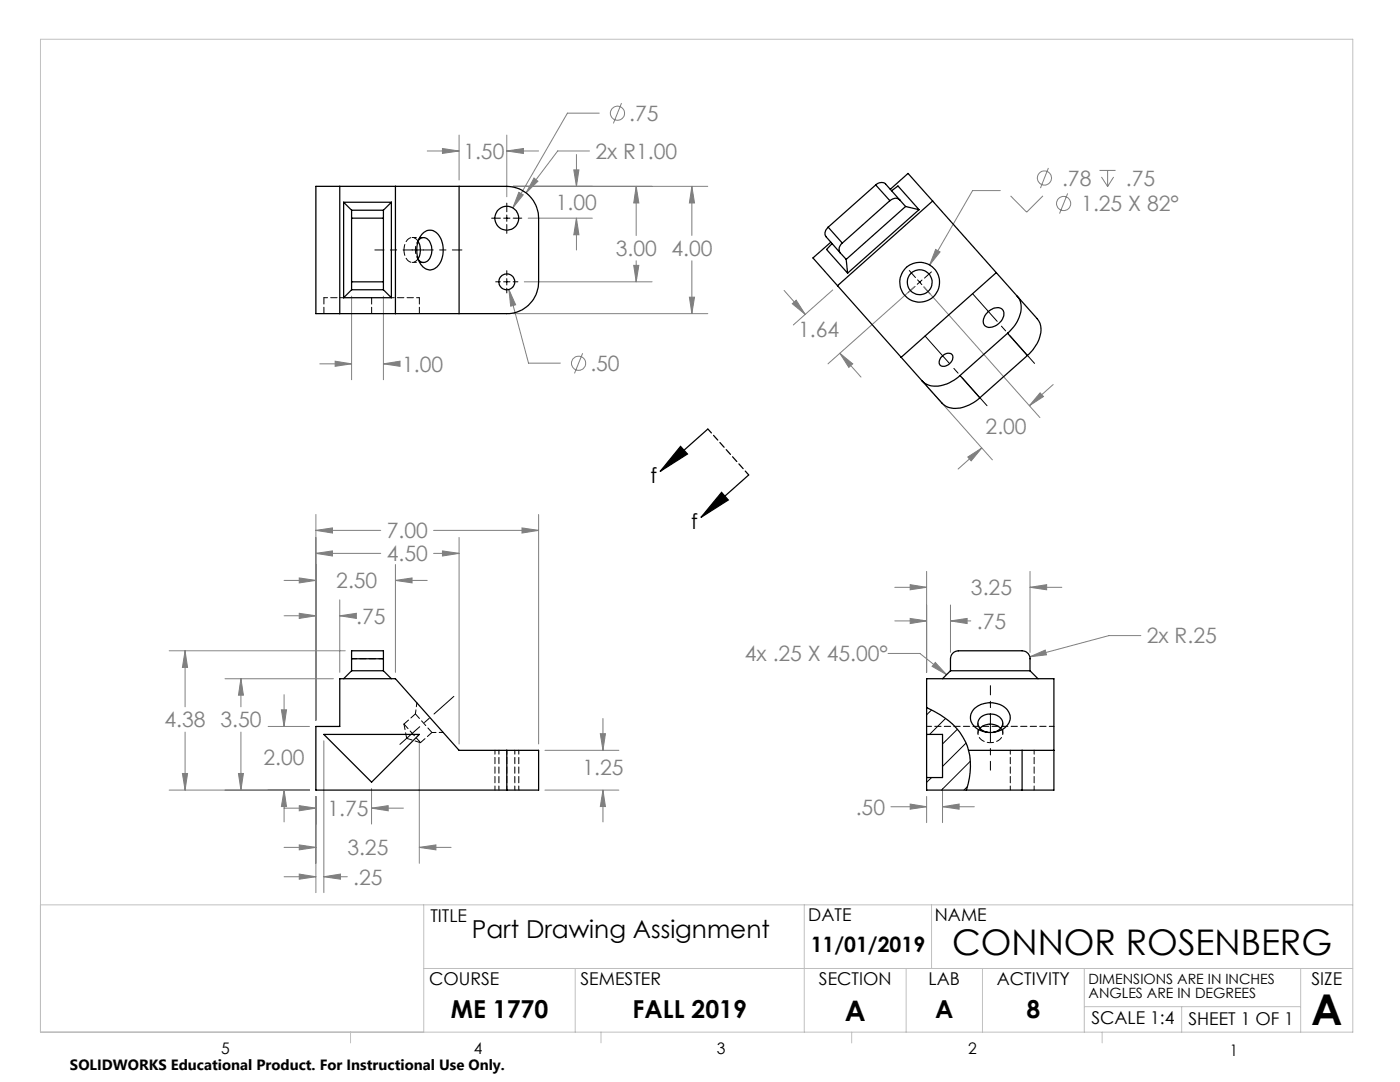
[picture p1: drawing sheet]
<svg xmlns="http://www.w3.org/2000/svg" width="279mm" height="216mm" viewBox="0 0 279 216" stroke-linecap="round" stroke-linejoin="round" font-family="sans-serif">
<g fill="none" stroke="#808080" stroke-width=".2">
<path d="M85.3 30.1h6.3M88.3 29.6l3.3 .5-3.3 .5zM91.6 27v8.9M101.1 30.1l3.4-.5v1zM101.1 30.1h6.4M101.1 27v12.3M102.4 37.2h38.9M103.5 38.4l.9 .5-2.1 2.6zM106.6 35.5l.8 .7-2.4 2.3zM114.5 33.9h1l-.5 3.3zM115 30.8v6.4M117.7 30.1h-6.4l-6.3 8.4"/>
<path d="M119.6 22.6h-6.4l-10.9 18.9M124 20.6l-1.6 4M127 37.2l.5 3.3h-1zM127 37.2v9.8M138.1 37.2l.5 3.3h-1zM138.1 37.2v9.8M199.6 38h-5.5l-8.6 14.9M201.7 39.1l3.2 3.2 3.2-3.2M209.2 33.5l-1.6 4M213.1 38.6l-1.6 4M219.4 34h3.2M219.8 35.3l1.3 1.9"/>
<path d="M221.1 34v3.2M222.2 35.3l-1.1 1.9M70.2 59.1v16.7M76.5 59.1v16.7M101.6 57.8l1.3 3-1 .3zM101.6 57.8l3.9 14.7h6.3M104.6 56.2h25.5M105.4 43.5h12.8M115 43.5l.5 3.3h-1zM115 43.5v6.4M126.5 53h1l-.5 3.2zM127 52v4.2"/>
<path d="M137.6 59.3h1l-.5 3.3zM138.1 52v10.6M156.5 58l4.2 4.7M166.2 57.9l-7.9 6.9M182.6 57.2l-17.4 15.4M184.4 57.3l23.1 26M186.7 49.8l.9 .5-2.1 2.6zM63.8 72.6h6.4M66.9 72.1l3.3 .5-3.3 .5zM76.5 72.6l3.3-.5v1zM76.5 72.6h2.6M102.4 62.6h38.9"/>
<path d="M116.3 70.5l-1.6 4M158.1 60.6l.8-.7 1.8 2.8zM167.6 70.5l2.6 2.1-.8 .7zM167.6 70.5l4.2 4.7M184.9 77l13.1 14.8M207.6 78.4l.6 .7-2.8 1.9zM210.2 76.7l-4.8 4.3M193.1 91.2l2.8-1.8-2.1 2.6zM195.9 89.4l-4.7 4.2M56.7 115.8h6.3M59.7 115.3l3.3 .5-3.3 .5zM63 105.8l3.4-.5v1.1z"/>
<path d="M63 110.4l3.4-.5v1zM63 102.7v41M63 105.8h13M63 110.4h13M67.8 119.7v14.5M78.9 115.8l3.3-.5v1zM78.9 112.6v21.6M78.9 115.8h6.4M86.5 105.8h21M86.5 110.4h5.1M88.3 109.9l3.3 .5-3.3 .5zM91.6 107.2v41.2"/>
<path d="M104.2 105.3l3.3 .5-3.3 .6zM107.5 102.7v45.7M178.6 117.2h6.3M181.6 116.7l3.3 .5-3.3 .5zM184.9 114v20.2M205.6 117.2l3.3-.5v1zM205.6 114v16.2M205.6 117.2h6.3M33.8 129.9h35.1M36.9 129.9l.5 3.3h-1zM36.9 129.9v11.1M44.9 135.4h21.6"/>
<path d="M48.1 135.4l.5 3.3h-1zM48.1 135.4v5.6M56.7 122.9h6.3M56.7 138.6v6.4M59.7 122.4l3.3 .5-3.3 .5zM67.8 122.9l3.3-.5v1zM67.8 122.9h2.1M177.2 130.4h6.4l5.3 4.2M178.6 123.9h6.3M181.6 123.4l3.3 .5-3.3 .5zM186.7 132.2l2.2 2.4-2.9-1.6zM189.7 123.9l3.3-.5v1z"/>
<path d="M189.7 120.7v9.5M189.7 123.9h4M205.5 131.1l3.1-1.4 .2 1zM227.7 126.8h-6.4l-15.8 4.3M33.8 157.7h28M36.4 154.3h1l-.5 3.4zM36.9 146.1v11.6M47.6 154.3h1l-.5 3.4zM48.1 146.1v11.6M53.5 145h8.3M56.2 141.6h1l-.5 3.4zM56.7 157.7l.5 3.2h-1z"/>
<path d="M56.7 157.7v6.3M63 158.9v19.2M64.6 147.8v30.3M74.2 157.3v7.1M83.7 147.8v24.5M108.8 157.7h14.7M108.8 149.7h14.7M119.8 146.4h1l-.5 3.3zM120.3 157.7l.5 3.2h-1zM120.3 143.4v6.3M120.3 157.7v6.3M184.9 158.9v5.2"/>
<path d="M188.1 157.3v6.8M56.7 174.9h6.3M56.7 169.1h6.3M56.7 161.3h6.3M59.7 174.4l3.3 .5-3.3 .5zM59.7 168.6l3.3 .5-3.3 .5zM59.7 160.8l3.3 .5-3.3 .5zM64.6 174.9l3.3-.5v1zM64.6 174.9h4.7M74.2 161.3l3.3-.5v1zM74.2 161.3h6.3M83.7 169.1l3.3-.5v1z"/>
<path d="M83.7 169.1h6.3M177.8 161h7.1M181.6 160.4l3.3 .6-3.3 .5zM188.1 161l3.3-.6v1.1zM188.1 161h6.4"/>
<circle cx="123.2" cy="22.6" r="1.41"/>
<circle cx="208.4" cy="35.5" r="1.42"/>
<circle cx="212.3" cy="40.6" r="1.41"/>
<circle cx="115.5" cy="72.5" r="1.42"/>
</g>
<path d="M135.8 89.1l1.4 1.5-5.4 3.5zM141.3 85.6l-9.5 8.5M144 98.2l1.3 1.6-5.4 3.4zM149.4 94.8l-9.5 8.4" fill="none" stroke="#000" stroke-width=".25"/>
<path d="M149.4 94.8l-8.1-9.2" fill="none" stroke="#000" stroke-width=".25" stroke-dasharray="1.3 .6" stroke-dashoffset=".2"/>
<path d="M79.8 148.5l10.8-9.5" fill="none" stroke="#000" stroke-width=".2" stroke-dasharray="15.2 1.3 1.3 1.3" stroke-dashoffset="9.9"/>
<path d="M92.2 49.9h-7.6" fill="none" stroke="#000" stroke-width=".2" stroke-dasharray="15.2 1.3 1.3 1.3" stroke-dashoffset="13.3"/>
<path d="M82.3 49.9h2.3M197.7 146.3v-2" fill="none" stroke="#000" stroke-width=".2" stroke-dasharray="15.2 1.3 1.3 1.3"/>
<path d="M82.3 49.9h-7.5M197.7 136.8v7.5" fill="none" stroke="#000" stroke-width=".2" stroke-dasharray="15.2 1.3 1.3 1.3" stroke-dashoffset="13.4"/>
<path d="M206.5 72.5l-12.4-13.9M197 81l-12.4-14" fill="none" stroke="#000" stroke-width=".2" stroke-dasharray="15.2 1.3 1.3 1.3" stroke-dashoffset="7.8"/>
<path d="M197.7 146.3v7.4" fill="none" stroke="#000" stroke-width=".2" stroke-dasharray="15.2 1.3 1.3 1.3" stroke-dashoffset="13.5"/>
<g fill="none" stroke="#000" stroke-width=".2">
<path d="M98.1 43.5h1.8M98.9 56.2h1M100.5 56.2h1.3M100.5 43.5h1.3M101.1 40.5v1.8M101.1 42.9v1.3M101.1 44.8v1.8M101.1 54v1M101.1 55.6v1.3M101.1 57.5v1M102.4 56.2h1M102.4 43.5h1.7"/>
<path d="M181.5 54l1.2 1.4M182.6 57.1l-1.4 1.3M183.1 55.8l.5 .5M183.6 56.3l-.5 .4M183.6 56.3l.4 .5M184 55.9l-.4 .4M184.4 57.3l1.2 1.3M185.9 54.3l-1.4 1.2"/>
</g>
<g fill="none" stroke="#c0c0c0" stroke-width=".2">
<path d="M8.1 7.8h261.9v198.2h-261.9zM8.1 180.6h261.9M84.6 180.6v25.4M84.6 193.3h185.4M114.8 193.3v12.7M160.5 180.6v25.4M180.8 193.3v12.7M185.9 180.6v12.7M196.1 193.3v12.7M216.4 193.3v12.7M259.6 193.3v12.7M70 206v2.1"/>
<path d="M119.9 206v2.1M170 206v2.1M216.4 200.9h43.2M220 206v2.1M235.8 200.9v5.1"/>
</g>
<path d="M144 98.2l1.3 1.6-5.4 3.4zM135.8 89.1l1.4 1.5-5.4 3.5z" fill="#000"/>
<path d="M59.7 122.4l3.3 .5-3.3 .5zM67.8 122.9l3.3-.5v1zM63 105.8l3.4-.5v1.1zM104.2 105.3l3.3 .5-3.3 .6zM59.7 115.3l3.3 .5-3.3 .5zM78.9 115.8l3.3-.5v1zM36.4 154.3h1l-.5 3.4zM36.9 129.9l.5 3.3h-1zM120.3 157.7l.5 3.2h-1zM119.8 146.4h1l-.5 3.3zM56.7 157.7l.5 3.2h-1zM56.2 141.6h1l-.5 3.4zM47.6 154.3h1l-.5 3.4zM48.1 135.4l.5 3.3h-1zM59.7 174.4l3.3 .5-3.3 .5zM64.6 174.9l3.3-.5v1zM59.7 168.6l3.3 .5-3.3 .5zM83.7 169.1l3.3-.5v1zM63 110.4l3.4-.5v1zM88.3 109.9l3.3 .5-3.3 .5zM59.7 160.8l3.3 .5-3.3 .5zM74.2 161.3l3.3-.5v1zM103.5 38.4l-1.2 3.1 2.1-2.6zM106.6 35.5l-1.6 3 2.4-2.3zM137.6 59.3h1l-.5 3.3zM138.1 37.2l.5 3.3h-1zM101.6 57.8l.3 3.3 1-.3zM115 43.5l.5 3.3h-1zM114.5 33.9h1l-.5 3.3zM126.5 53h1l-.5 3.2zM127 37.2l.5 3.3h-1zM101.1 30.1l3.4-.5v1zM88.3 29.6l3.3 .5-3.3 .5zM76.5 72.6l3.3-.5v1zM66.9 72.1l3.3 .5-3.3 .5zM186.7 49.8l-1.2 3.1 2.1-2.6zM207.6 78.4l.6 .7-2.8 1.9zM193.1 91.2l2.8-1.8-2.1 2.6zM167.6 70.5l2.6 2.1-.8 .7zM158.1 60.6l.8-.7 1.8 2.8zM205.5 131.1l3.3-.4-.2-1zM186.7 132.2l2.2 2.4-2.9-1.6zM181.6 123.4l3.3 .5-3.3 .5zM189.7 123.9l3.3-.5v1zM181.6 116.7l3.3 .5-3.3 .5zM205.6 117.2l3.3-.5v1zM181.6 160.4l3.3 .6-3.3 .5zM188.1 161l3.3-.6v1.1z" fill="#808080"/>
<g fill="none" stroke="#000" stroke-width=".25">
<path d="M63 37.2h38.1a6.4 6.4 0 0 1 6.4 6.3v12.7a6.4 6.4 0 0 1-6.4 6.4h-38.1zM67.8 37.2v25.4M78.9 37.2v25.4M91.6 37.2v25.4M174.8 36.9a1.51 1.51 0 0 1 1.9-.2l4 4.5M174.8 36.9l2.8 3.1M174.8 36.9l-9.5 8.4M177.7 37.8l3.5-3.2 21.8 24.5M177.9 38.1l1.3-1 4.2 4.7M179.6 39.9a1.37 1.37 0 0 0-2 .1M68.6 40.4l1.6 1.5M68.6 40.4h9.5"/>
<path d="M68.6 59.4h9.5M68.6 40.4v19M70.2 56.2v1.6M70.2 41.9v1.6M70.2 43.5v12.7M70.2 56.2h6.3M70.2 43.5h6.3M70.2 57.8h6.3M70.2 41.9h6.3M70.2 57.8l-1.6 1.6M76.5 56.2v1.6M76.5 41.9v1.6"/>
<path d="M76.5 43.5v12.7M76.5 57.8l1.6 1.6M78.1 40.4l-1.6 1.5M78.1 40.4v19M83.4 48.2a3.5 3.5 0 0 1 0 3.4M83.5 47.9a1.42 1.42 0 0 1 1.6-.4 1.42 1.42 0 0 1 .9 1.3 2.89 2.89 0 0 1-1.1 3.5l-.6 .1-.8-.5M84.2 46.7a2.07 2.07 0 0 1 3.6 .6 5 5 0 0 1-1.1 6.3 2.23 2.23 0 0 1-3.1-1.4 5.4 5.4 0 0 1 .6-5.5zM165.3 45.3a1.48 1.48 0 0 0-.4 2l2.8 3.1M165.3 45.3l2.8 3.2M165.8 48.3l-3.6 3.2 4.9 5.5M166.1 48.6l-1.1 1.2 4.2 4.7M167.1 57l16.9 19"/>
<path d="M167.7 50.4l1.2 1.4M168.1 48.5a1.44 1.44 0 0 0-.4 1.9M168.9 51.8l.3 2.7M177.6 40l-9.5 8.5M180.7 41.2l-11.8 10.6M180.7 41.2l2.7 .6M183.4 41.8l-14.2 12.7M186.1 40.1l-19 16.9M198.8 54.4l-19 16.9M203 59.1a4.1 4.1 0 0 1 .2 4.6l-.7 1.3-1.4 1.5M203 59.1l4 4.5a4.1 4.1 0 0 1 .2 4.5l-1.1 1.7-1.1 1.1M184 76l4 4.4a4.5 4.5 0 0 0 5.4 .4l1.3-.8 .8-.6"/>
<path d="M187.7 71.4a1.56 1.56 0 0 1 2.3-.6 1.79 1.79 0 0 1-1.7 2.3 .88 .88 0 0 1-.9-.5 .88 .88 0 0 1 .2-1zM191.6 74.9a6.4 6.4 0 0 1-6.7 1.8l-.9-.7M191.6 74.9l3.9 4.5M197.2 62.2a2.17 2.17 0 0 1 2.9-.4 2.14 2.14 0 0 1-1 2.9 1.85 1.85 0 0 1-2.7 .1 2.22 2.22 0 0 1 .8-2.6zM201.1 66.5l-9.5 8.4M201.1 66.5l3.9 4.4M205 70.9l-9.5 8.5M70.2 131.4v-1.5h6.3v1.5M70.2 133.8h6.3M70.2 133.8l-1.6 1.6M70.2 131.4h6.3M70.2 131.4v2.4"/>
<path d="M76.5 133.8l1.6 1.6M76.5 131.4v2.4M184.9 135.4h25.4v22.3h-25.4zM189.7 133.8v-2.4a1.62 1.62 0 0 1 1.6-1.5h12.7a1.62 1.62 0 0 1 1.6 1.5v2.4M189.7 133.8h15.9M189.7 133.8l-1.6 1.6M205.6 133.8l1.6 1.6M64.6 146.5h19.1l-9.5 9.6zM101.1 149.7h6.4v8h-6.4M101.1 149.7v8M101.1 149.7h-9.5l-12.7-14.3h-11.1v9.6h-4.8v12.7h38.1M184.9 141.2a14.1 14.1 0 0 1 8.1 7.6l.3 .9"/>
<path d="M184.9 146.5h3.2v8.7h-3.2M193.3 149.7a13.9 13.9 0 0 1-.4 8M193.3 149.7h10.7M194.5 141.4a4.7 4.7 0 0 1 6.9 .8 2.89 2.89 0 0 1-2.6 3.8 4.4 4.4 0 0 1-5-2.1 2.46 2.46 0 0 1 .7-2.5zM195.5 145.3a2.98 2.98 0 0 1 4.2 0M197 146.1a1.79 1.79 0 0 1-1.5-2.7 2.8 2.8 0 0 1 4.6 .6 1.97 1.97 0 0 1-1.8 2.1M204 149.7h6.3M204 149.7v8"/>
<circle cx="101.1" cy="43.6" r="2.39"/>
<circle cx="101.1" cy="56.2" r="1.58"/>
<circle cx="183.5" cy="56.3" r="4"/>
<circle cx="183.6" cy="56.3" r="2.48"/>
</g>
<path d="M80.6 144.5l3.3 3.7M80.6 144.5l.6 2.8M81.2 147.3l2.7 .9M82.9 142.5l3.3 3.7M82.9 142.5l-2.3 2M83.9 148.2l2.3-2" fill="none" stroke="#000" stroke-width=".2" stroke-dasharray="1.3 .6" stroke-dashoffset=".1"/>
<g fill="none" stroke="#000" stroke-width=".2" stroke-dasharray="1.3 .6" stroke-dashoffset=".5">
<path d="M82.9 49.9a3 3 0 0 0 .6 1.9M83.3 51.4l.5 1M83.5 47.9a3 3 0 0 0-.6 2M83.8 47.4l-.5 .9M83.2 140.2l-.3 2.3M86.2 146.2l2.3-.1M98.8 149.7v7.9M99.6 149.7v7.9M101.2 149.7v7.9M102.7 157.6v-7.9M103.5 157.6v-7.9M201.6 149.7v7.9"/>
<path d="M206.4 157.6v-7.9"/>
</g>
<path d="M70.2 131.4h6.4M185 144.9h25.4" fill="none" stroke="#000" stroke-width=".2" stroke-dasharray="1.3 .6" stroke-dashoffset=".3"/>
<path d="M80.6 49.9a2.13 2.13 0 0 0 1.8 2.4l.6-.2 .5-.5M83.5 48.2a1.39 1.39 0 0 0-1.5-.8 1.39 1.39 0 0 0-1.2 1.3l-.2 1.2" fill="none" stroke="#000" stroke-width=".2" stroke-dasharray="1.3 .6" stroke-dashoffset=".2"/>
<path d="M64.6 59.4v3.2M74.2 59.4v3.2M83.7 59.4v3.2M196.8 146.1h.3M198.2 146.1h.3" fill="none" stroke="#000" stroke-width=".2" stroke-dasharray="1.3 .6"/>
<path d="M83.7 59.4h-5.6M197 146.1h1.3" fill="none" stroke="#000" stroke-width=".2" stroke-dasharray="1.3 .6" stroke-dashoffset=".7"/>
<path d="M68.6 59.4h-4M195.2 144.3v2M200.1 146.3v-2" fill="none" stroke="#000" stroke-width=".2" stroke-dasharray="1.3 .6" stroke-dashoffset=".6"/>
<path d="M82.3 52.4h2.3M84.6 47.4h-2.3" fill="none" stroke="#000" stroke-width=".2" stroke-dasharray="1.3 .6" stroke-dashoffset=".4"/>
<path d="M185.9 141.7l-1 .9M185.9 155.2l-1 .9M188.7 143.4l-3.2 3.1M191.1 145.5l-3 2.9M192.8 148.3l-4.7 4.6M193.1 157l-.7 .7M193.6 151.9l-5.7 5.8" fill="none" stroke="#000" stroke-width=".2"/>
<path d="M195.6 145.3a1.65 1.65 0 0 0 1 2.7 2.5 2.5 0 0 0 3.5-1.7l-.4-1" fill="none" stroke="#000" stroke-width=".2" stroke-dasharray="1.3 .6" stroke-dashoffset="-.1"/>
<text font-size="8.5" x="261.7" y="204.6">A</text>
<text font-size="7.1" x="190" y="190.5">CONNOR ROSENBERG</text>
<text font-size="5.6" x="168.6" y="203.7">A</text>
<g font-size="4.9">
<text x="94.2" y="187.1">Part Drawing Assignment</text>
<text x="90" y="203.2">ME 1770</text>
<text x="126.3" y="203.1">FALL 2019</text>
<text x="186.6" y="203.1">A</text>
<text x="204.9" y="203.2">8</text>
</g>
<g font-size="4.2" fill="#808080">
<text x="125.6" y="24.1">.75</text>
<text x="92.5" y="31.7">1.50</text>
<text x="118.8" y="31.7">2x R1.00</text>
<text x="110.9" y="41.9">1.00</text>
<text x="212" y="37.1">.78</text>
<text x="224.7" y="37.1">.75</text>
<text x="215.8" y="42.1">1.25 X 82°</text>
<text x="122.9" y="51.1">3.00 4.00</text>
<text x="159.3" y="67.3">1.64</text>
<text x="80.3" y="74.2">1.00</text>
<text x="117.8" y="74">.50</text>
<text x="196.7" y="86.7">2.00</text>
<text x="77.2" y="107.4">7.00</text>
<text x="77.2" y="112">4.50</text>
<text x="67.1" y="117.4">2.50</text>
<text x="193.8" y="118.8">3.25</text>
<text x="71.1" y="124.5">.75</text>
<text x="195" y="125.5">.75</text>
<text x="148.7" y="132">4x .25 X 45.00°</text>
<text x="228.9" y="128.4">2x R.25</text>
<text x="32.8" y="145.1">4.38 3.50</text>
<text x="52.6" y="152.7">2.00</text>
<text x="116.2" y="154.7">1.25</text>
<text x="65.4" y="162.8">1.75</text>
<text x="170.8" y="162.5">.50</text>
<text x="69.3" y="170.7">3.25</text>
<text x="70.5" y="176.5">.25</text>
</g>
<g font-size="4.2">
<text x="129.8" y="96.3">f</text>
<text x="138" y="105.5">f</text>
<text x="161.8" y="189.9">11/01/2019</text>
</g>
<g font-size="3.5">
<text x="85.9" y="183.9">TITLE</text>
<text x="161.3" y="183.8">DATE</text>
<text x="186.6" y="183.8">NAME</text>
<text x="85.6" y="196.5">COURSE</text>
<text x="115.9" y="196.5">SEMESTER</text>
<text x="163.4" y="196.5">SECTION</text>
<text x="185.3" y="196.5">LAB</text>
<text x="198.9" y="196.5">ACTIVITY</text>
<text x="261.7" y="196.5">SIZE</text>
<text x="217.8" y="204.4">SCALE 1:4</text>
<text x="237.2" y="204.4">SHEET 1 OF 1</text>
</g>
<g font-size="3.2">
<text x="44.2" y="210.4">5</text>
<text x="94.6" y="210.3">4</text>
<text x="143.1" y="210.4">3</text>
<text x="193.2" y="210.3">2</text>
<text x="245.4" y="210.6">1</text>
</g>
<text font-size="3" x="14" y="213.5">SOLIDWORKS Educational Product. For Instructional Use Only.</text>
<g font-size="2.8">
<text x="217.2" y="196.4">DIMENSIONS ARE IN INCHES</text>
<text x="217.2" y="199.2">ANGLES ARE IN DEGREES</text>
</g>
</svg>
